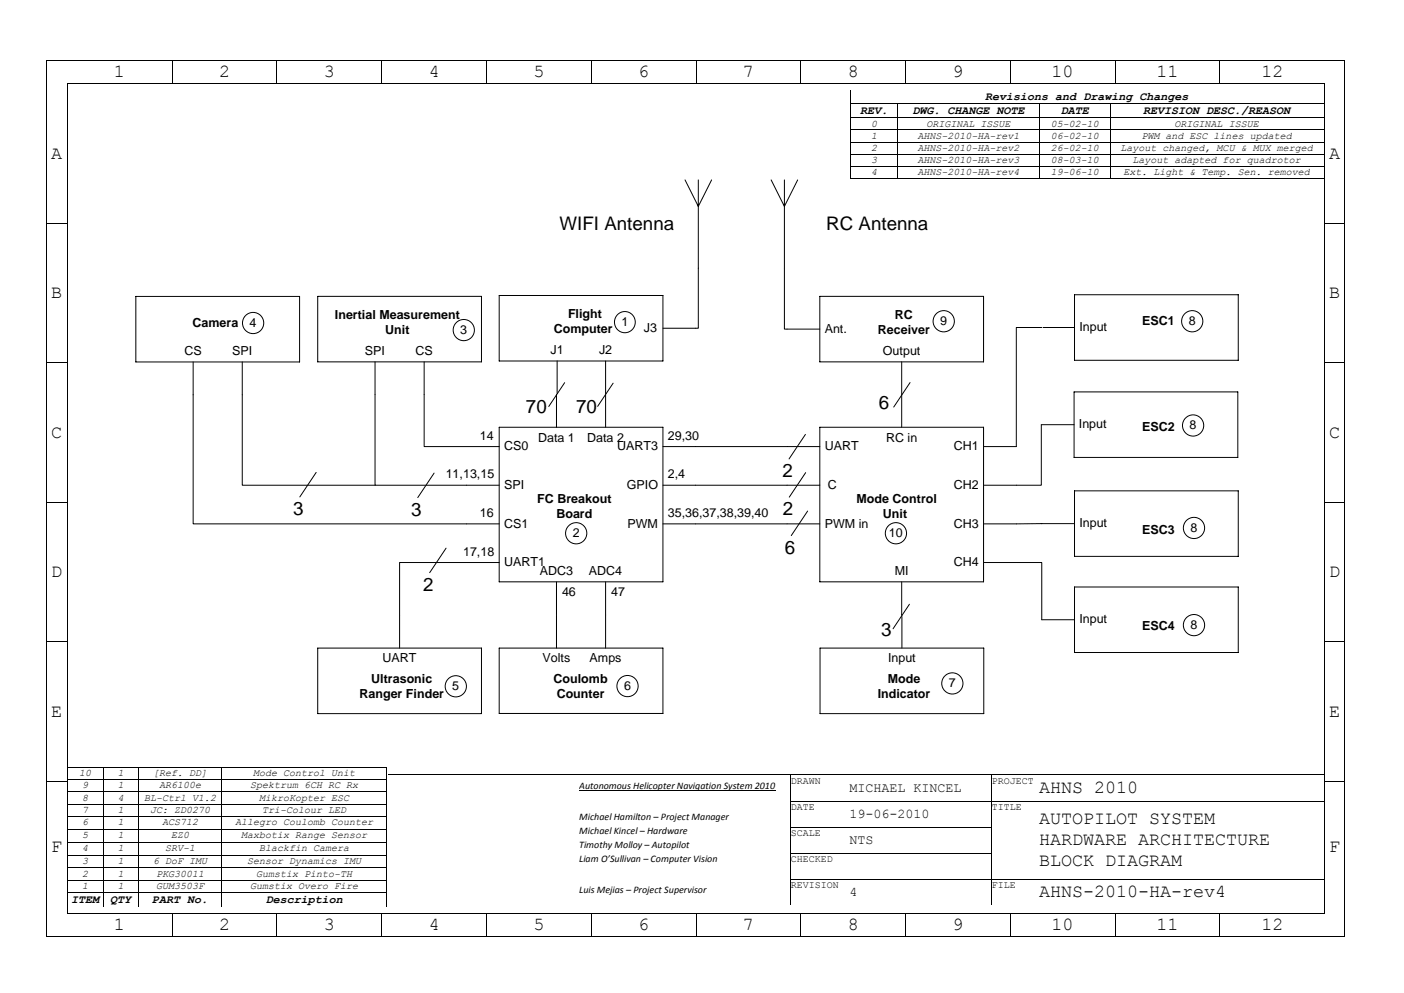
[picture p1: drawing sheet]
<svg xmlns="http://www.w3.org/2000/svg" width="297mm" height="210mm" viewBox="0 0 297 210" stroke-linecap="round" stroke-linejoin="round" font-family="sans-serif">
<g fill="#000">
<path d="M9.7 12.7h.1v.2h-.1z" fill-rule="evenodd"/>
<path d="M9.7 12.7h.1v.2h-.1z" fill-rule="evenodd"/>
<path d="M9.7 17.6h.1v.2h-.1z" fill-rule="evenodd"/>
<path d="M14.1 17.6h.2v.2h-.2z" fill-rule="evenodd"/>
<path d="M14.1 17.6h.2v.2h-.2z" fill-rule="evenodd"/>
<path d="M14.2 12.7h.2v.2h-.2z" fill-rule="evenodd"/>
<path d="M14.3 17.6h.1v.2h-.1z" fill-rule="evenodd"/>
<path d="M36.3 12.7h.2v.2h-.2z" fill-rule="evenodd"/>
<path d="M36.3 17.6h.2v.2h-.2z" fill-rule="evenodd"/>
<path d="M58.5 12.7h.2v.2h-.2z" fill-rule="evenodd"/>
<path d="M58.5 17.6h.2v.2h-.2z" fill-rule="evenodd"/>
<path d="M80.7 12.7h.2v.2h-.2z" fill-rule="evenodd"/>
<path d="M80.7 17.6h.2v.2h-.2z" fill-rule="evenodd"/>
<path d="M102.8 12.7h.2v.2h-.2z" fill-rule="evenodd"/>
<path d="M102.8 17.6h.2v.2h-.2z" fill-rule="evenodd"/>
<path d="M125 12.7h.2v.2h-.2z" fill-rule="evenodd"/>
<path d="M125 17.6h.2v.2h-.2z" fill-rule="evenodd"/>
<path d="M147.2 12.7h.1v.2h-.1z" fill-rule="evenodd"/>
<path d="M147.2 17.6h.1v.2h-.1z" fill-rule="evenodd"/>
<path d="M169.3 12.7h.2v.2h-.2z" fill-rule="evenodd"/>
<path d="M169.3 17.6h.2v.2h-.2z" fill-rule="evenodd"/>
<path d="M191.5 12.7h.2v.2h-.2z" fill-rule="evenodd"/>
<path d="M191.5 17.6h.2v.2h-.2z" fill-rule="evenodd"/>
<path d="M213.6 12.7h.2v.2h-.2z" fill-rule="evenodd"/>
<path d="M213.6 17.6h.2v.2h-.2z" fill-rule="evenodd"/>
<path d="M235.8 12.7h.2v.2h-.2z" fill-rule="evenodd"/>
<path d="M235.8 17.6h.2v.2h-.2z" fill-rule="evenodd"/>
<path d="M258 12.7h.1v.2h-.1z" fill-rule="evenodd"/>
<path d="M258 17.6h.1v.2h-.1z" fill-rule="evenodd"/>
<path d="M280.2 17.6h.1v.2h-.1z" fill-rule="evenodd"/>
<path d="M280.2 17.6h.1v.2h-.1z" fill-rule="evenodd"/>
<path d="M280.2 12.7h.2v.2h-.2z" fill-rule="evenodd"/>
<path d="M284.3 12.7h.2v.2h-.2z" fill-rule="evenodd"/>
<path d="M284.3 12.7h.2v.2h-.2z" fill-rule="evenodd"/>
<path d="M284.3 17.6h.2v.2h-.2z" fill-rule="evenodd"/>
<path d="M179.9 21.9h.2v.1h-.2z" fill-rule="evenodd"/>
<path d="M179.9 24.8h.2v.2h-.2z" fill-rule="evenodd"/>
<path d="M179.9 27.4h.2v.2h-.2z" fill-rule="evenodd"/>
<path d="M179.9 30h.2v.1h-.2z" fill-rule="evenodd"/>
<path d="M179.9 32.6h.2v.1h-.2z" fill-rule="evenodd"/>
<path d="M179.9 35.1h.2v.2h-.2z" fill-rule="evenodd"/>
<path d="M179.9 37.7h.2v.2h-.2z" fill-rule="evenodd"/>
<path d="M179.9 37.7h.2v.2h-.2z" fill-rule="evenodd"/>
<path d="M189.8 21.9h.2v.1h-.2z" fill-rule="evenodd"/>
<path d="M189.8 24.8h.2v.2h-.2z" fill-rule="evenodd"/>
<path d="M189.8 27.4h.2v.2h-.2z" fill-rule="evenodd"/>
<path d="M189.8 30h.2v.1h-.2z" fill-rule="evenodd"/>
<path d="M189.8 32.6h.2v.1h-.2z" fill-rule="evenodd"/>
<path d="M189.8 35.1h.2v.2h-.2z" fill-rule="evenodd"/>
<path d="M189.8 37.7h.2v.2h-.2z" fill-rule="evenodd"/>
<path d="M219.8 21.9h.2v.1h-.2z" fill-rule="evenodd"/>
<path d="M219.8 24.8h.2v.2h-.2z" fill-rule="evenodd"/>
<path d="M219.8 27.4h.2v.2h-.2z" fill-rule="evenodd"/>
<path d="M219.8 30h.2v.1h-.2z" fill-rule="evenodd"/>
<path d="M219.8 32.6h.2v.1h-.2z" fill-rule="evenodd"/>
<path d="M219.8 35.1h.2v.2h-.2z" fill-rule="evenodd"/>
<path d="M219.8 37.7h.2v.2h-.2z" fill-rule="evenodd"/>
<path d="M234.9 21.9h.1v.1h-.1z" fill-rule="evenodd"/>
<path d="M234.9 24.8h.1v.2h-.1z" fill-rule="evenodd"/>
<path d="M234.9 27.4h.1v.2h-.1z" fill-rule="evenodd"/>
<path d="M234.9 30h.1v.1h-.1z" fill-rule="evenodd"/>
<path d="M234.9 32.6h.1v.1h-.1z" fill-rule="evenodd"/>
<path d="M234.9 35.1h.1v.2h-.1z" fill-rule="evenodd"/>
<path d="M234.9 37.7h.1v.2h-.1z" fill-rule="evenodd"/>
<path d="M9.7 47.1h.1v.2h-.1z" fill-rule="evenodd"/>
<path d="M14.1 47.1h.2v.2h-.2z" fill-rule="evenodd"/>
<path d="M280.2 47.1h.1v.2h-.1z" fill-rule="evenodd"/>
<path d="M284.3 47.1h.2v.2h-.2z" fill-rule="evenodd"/>
<path d="M9.7 76.6h.1v.2h-.1z" fill-rule="evenodd"/>
<path d="M14.1 76.6h.2v.2h-.2z" fill-rule="evenodd"/>
<path d="M280.2 76.6h.1v.2h-.1z" fill-rule="evenodd"/>
<path d="M284.3 76.6h.2v.2h-.2z" fill-rule="evenodd"/>
<path d="M9.7 106.1h.1v.2h-.1z" fill-rule="evenodd"/>
<path d="M14.1 106.1h.2v.2h-.2z" fill-rule="evenodd"/>
<path d="M280.2 106.1h.1v.2h-.1z" fill-rule="evenodd"/>
<path d="M284.3 106.1h.2v.2h-.2z" fill-rule="evenodd"/>
<path d="M9.7 135.6h.1v.2h-.1z" fill-rule="evenodd"/>
<path d="M14.1 135.6h.2v.2h-.2z" fill-rule="evenodd"/>
<path d="M280.2 135.6h.1v.2h-.1z" fill-rule="evenodd"/>
<path d="M284.3 135.6h.2v.2h-.2z" fill-rule="evenodd"/>
<path d="M9.7 165.1h.1v.2h-.1z" fill-rule="evenodd"/>
<path d="M14.1 165.1h.2v.2h-.2z" fill-rule="evenodd"/>
<path d="M21.7 162.2h.2v.1h-.2z" fill-rule="evenodd"/>
<path d="M21.7 164.8h.2v.2h-.2z" fill-rule="evenodd"/>
<path d="M21.7 167.4h.2v.1h-.2z" fill-rule="evenodd"/>
<path d="M21.7 170h.2v.2h-.2z" fill-rule="evenodd"/>
<path d="M21.7 172.6h.2v.2h-.2z" fill-rule="evenodd"/>
<path d="M21.7 175.3h.2v.2h-.2z" fill-rule="evenodd"/>
<path d="M21.7 178.1h.2v.1h-.2z" fill-rule="evenodd"/>
<path d="M21.9 162.2h.2v.1h-.2z" fill-rule="evenodd"/>
<path d="M29.3 162.2h.1v.1h-.1z" fill-rule="evenodd"/>
<path d="M29.3 164.8h.1v.2h-.1z" fill-rule="evenodd"/>
<path d="M29.3 167.4h.1v.1h-.1z" fill-rule="evenodd"/>
<path d="M29.3 170h.1v.2h-.1z" fill-rule="evenodd"/>
<path d="M29.3 172.6h.1v.2h-.1z" fill-rule="evenodd"/>
<path d="M29.3 175.3h.1v.2h-.1z" fill-rule="evenodd"/>
<path d="M29.3 178.1h.1v.1h-.1z" fill-rule="evenodd"/>
<path d="M29.4 162.2h.2v.1h-.2z" fill-rule="evenodd"/>
<path d="M46.9 162.2h.1v.1h-.1z" fill-rule="evenodd"/>
<path d="M46.9 164.8h.1v.2h-.1z" fill-rule="evenodd"/>
<path d="M46.9 167.4h.1v.1h-.1z" fill-rule="evenodd"/>
<path d="M46.9 170h.1v.2h-.1z" fill-rule="evenodd"/>
<path d="M46.9 172.6h.1v.2h-.1z" fill-rule="evenodd"/>
<path d="M46.9 175.3h.1v.2h-.1z" fill-rule="evenodd"/>
<path d="M46.9 178.1h.1v.1h-.1z" fill-rule="evenodd"/>
<path d="M47 162.2h.2v.1h-.2z" fill-rule="evenodd"/>
<path d="M81.8 162.2h.1v.1h-.1z" fill-rule="evenodd"/>
<path d="M81.8 164.8h.1v.2h-.1z" fill-rule="evenodd"/>
<path d="M81.8 167.4h.1v.1h-.1z" fill-rule="evenodd"/>
<path d="M81.8 170h.1v.2h-.1z" fill-rule="evenodd"/>
<path d="M81.8 172.6h.1v.2h-.1z" fill-rule="evenodd"/>
<path d="M81.8 175.3h.1v.2h-.1z" fill-rule="evenodd"/>
<path d="M81.8 178.1h.1v.1h-.1z" fill-rule="evenodd"/>
<path d="M167.2 163.8h.1v.2h-.1z" fill-rule="evenodd"/>
<path d="M167.2 169.3h.1v.2h-.1z" fill-rule="evenodd"/>
<path d="M167.2 174.8h.1v.2h-.1z" fill-rule="evenodd"/>
<path d="M179.7 163.8h.2v.2h-.2z" fill-rule="evenodd"/>
<path d="M179.7 169.3h.2v.2h-.2z" fill-rule="evenodd"/>
<path d="M179.7 174.8h.2v.2h-.2z" fill-rule="evenodd"/>
<path d="M209.7 163.8h.1v.2h-.1z" fill-rule="evenodd"/>
<path d="M209.7 169.3h.1v.2h-.1z" fill-rule="evenodd"/>
<path d="M209.7 174.8h.1v.2h-.1z" fill-rule="evenodd"/>
<path d="M219.8 163.8h.2v.2h-.2z" fill-rule="evenodd"/>
<path d="M219.8 169.3h.2v.2h-.2z" fill-rule="evenodd"/>
<path d="M280.2 165.1h.1v.2h-.1z" fill-rule="evenodd"/>
<path d="M284.3 165.1h.2v.2h-.2z" fill-rule="evenodd"/>
<path d="M9.7 193.1h.1v.2h-.1z" fill-rule="evenodd"/>
<path d="M9.7 198h.1v.2h-.1z" fill-rule="evenodd"/>
<path d="M9.7 198h.1v.2h-.1z" fill-rule="evenodd"/>
<path d="M13.9 198h.2v.2h-.2z" fill-rule="evenodd"/>
<path d="M14.1 193.1h.2v.2h-.2z" fill-rule="evenodd"/>
<path d="M14.1 193.1h.2v.2h-.2z" fill-rule="evenodd"/>
<path d="M14.3 193.1h.1v.2h-.1z" fill-rule="evenodd"/>
<path d="M21.7 180.8h.2v.1h-.2z" fill-rule="evenodd"/>
<path d="M21.7 183.5h.2v.1h-.2z" fill-rule="evenodd"/>
<path d="M21.7 186.1h.2v.2h-.2z" fill-rule="evenodd"/>
<path d="M21.7 188.7h.2v.2h-.2z" fill-rule="evenodd"/>
<path d="M29.3 180.8h.1v.1h-.1z" fill-rule="evenodd"/>
<path d="M29.3 183.5h.1v.1h-.1z" fill-rule="evenodd"/>
<path d="M29.3 186.1h.1v.2h-.1z" fill-rule="evenodd"/>
<path d="M29.3 188.7h.1v.2h-.1z" fill-rule="evenodd"/>
<path d="M36.3 193.1h.2v.2h-.2z" fill-rule="evenodd"/>
<path d="M36.3 198h.2v.2h-.2z" fill-rule="evenodd"/>
<path d="M46.9 180.8h.1v.1h-.1z" fill-rule="evenodd"/>
<path d="M46.9 183.5h.1v.1h-.1z" fill-rule="evenodd"/>
<path d="M46.9 186.1h.1v.2h-.1z" fill-rule="evenodd"/>
<path d="M46.9 188.7h.1v.2h-.1z" fill-rule="evenodd"/>
<path d="M58.5 193.1h.2v.2h-.2z" fill-rule="evenodd"/>
<path d="M58.5 198h.2v.2h-.2z" fill-rule="evenodd"/>
<path d="M80.7 193.1h.2v.2h-.2z" fill-rule="evenodd"/>
<path d="M80.7 198h.2v.2h-.2z" fill-rule="evenodd"/>
<path d="M81.8 180.8h.1v.1h-.1z" fill-rule="evenodd"/>
<path d="M81.8 183.5h.1v.1h-.1z" fill-rule="evenodd"/>
<path d="M81.8 186.1h.1v.2h-.1z" fill-rule="evenodd"/>
<path d="M81.8 188.7h.1v.2h-.1z" fill-rule="evenodd"/>
<path d="M102.8 193.1h.2v.2h-.2z" fill-rule="evenodd"/>
<path d="M102.8 198h.2v.2h-.2z" fill-rule="evenodd"/>
<path d="M125 193.1h.2v.2h-.2z" fill-rule="evenodd"/>
<path d="M125 198h.2v.2h-.2z" fill-rule="evenodd"/>
<path d="M147.2 193.1h.1v.2h-.1z" fill-rule="evenodd"/>
<path d="M147.2 198h.1v.2h-.1z" fill-rule="evenodd"/>
<path d="M167.2 180.3h.1v.2h-.1z" fill-rule="evenodd"/>
<path d="M167.2 185.8h.1v.2h-.1z" fill-rule="evenodd"/>
<path d="M169.3 193.1h.2v.2h-.2z" fill-rule="evenodd"/>
<path d="M169.3 198h.2v.2h-.2z" fill-rule="evenodd"/>
<path d="M179.7 180.3h.2v.2h-.2z" fill-rule="evenodd"/>
<path d="M179.7 185.8h.2v.2h-.2z" fill-rule="evenodd"/>
<path d="M191.5 193.1h.2v.2h-.2z" fill-rule="evenodd"/>
<path d="M191.5 198h.2v.2h-.2z" fill-rule="evenodd"/>
<path d="M209.7 180.3h.1v.2h-.1z" fill-rule="evenodd"/>
<path d="M209.7 185.8h.1v.2h-.1z" fill-rule="evenodd"/>
<path d="M213.6 193.1h.2v.2h-.2z" fill-rule="evenodd"/>
<path d="M213.6 198h.2v.2h-.2z" fill-rule="evenodd"/>
<path d="M219.8 185.8h.2v.2h-.2z" fill-rule="evenodd"/>
<path d="M235.8 193.1h.2v.2h-.2z" fill-rule="evenodd"/>
<path d="M235.8 198h.2v.2h-.2z" fill-rule="evenodd"/>
<path d="M258 193.1h.1v.2h-.1z" fill-rule="evenodd"/>
<path d="M258 198h.1v.2h-.1z" fill-rule="evenodd"/>
<path d="M280 198h.2v.2h-.2z" fill-rule="evenodd"/>
<path d="M280.2 193.1h.1v.2h-.1z" fill-rule="evenodd"/>
<path d="M280.2 193.1h.1v.2h-.1z" fill-rule="evenodd"/>
<path d="M284.3 193.1h.2v.2h-.2z" fill-rule="evenodd"/>
<path d="M284.3 198h.2v.2h-.2z" fill-rule="evenodd"/>
<path d="M284.3 198h.2v.2h-.2z" fill-rule="evenodd"/>
</g>
<g fill="none" stroke="#000" stroke-width=".21">
<path d="M9.7 12.9v4.7M9.7 17.8v29.3M9.8 12.8h4.4M14.2 17.8v29.3M14.4 12.8h21.9M14.4 17.7h21.9M36.4 12.9v4.7M36.5 12.8h22M36.5 17.7h22M58.6 12.9v4.7M58.7 12.8h22M58.7 17.7h22"/>
<path d="M80.8 12.9v4.7M80.9 12.8h21.9M80.9 17.7h21.9M102.9 12.9v4.7M103 12.8h22M103 17.7h22M125.1 12.9v4.7M125.2 12.8h22M125.2 17.7h22M147.3 12.9v4.7M147.3 12.8h22M147.3 17.7h22"/>
<path d="M169.4 12.9v4.7M169.5 12.8h22M169.5 17.7h22M180 19.1v2.8M191.6 12.9v4.7M191.7 12.8h21.9M191.7 17.7h21.9M213.7 12.9v4.7M213.8 12.8h22M213.8 17.7h22M235.9 12.9v4.7M236 12.8h22"/>
<path d="M236 17.7h22M258.1 12.9v4.7M258.1 12.8h22.1M258.1 17.7h22.1M280.2 17.8v29.3M280.4 12.8h3.9M284.4 12.9v4.7M284.4 17.8v29.3M180 22v2.8M180 25v2.4M180 27.6v2.4M180 30.1v2.5"/>
<path d="M180 32.7v2.4M180 35.3v2.4M180.1 21.9h9.7M180.1 24.9h9.7M180.1 27.5h9.7M180.1 30.1h9.7M180.1 32.6h9.7M180.1 35.2h9.7M180.1 37.8h9.7M189.9 22v2.8M189.9 25v2.4M189.9 27.6v2.4"/>
<path d="M189.9 30.1v2.5M189.9 32.7v2.4M189.9 35.3v2.4M190 21.9h29.8M190 24.9h29.8M190 27.5h29.8M190 30.1h29.8M190 32.6h29.8M190 35.2h29.8M190 37.8h29.8M219.9 22v2.8M219.9 25v2.4"/>
<path d="M219.9 27.6v2.4M219.9 30.1v2.5M219.9 32.7v2.4M219.9 35.3v2.4M220 21.9h14.9M220 24.9h14.9M220 27.5h14.9M220 30.1h14.9M220 32.6h14.9M220 35.2h14.9M220 37.8h14.9M234.9 22v2.8"/>
<path d="M234.9 25v2.4M234.9 27.6v2.4M234.9 30.1v2.5M234.9 32.7v2.4M234.9 35.3v2.4M235 21.9h44.9M235 24.9h44.9M235 27.5h44.9M235 30.1h44.9M235 32.6h44.9M235 35.2h44.9M235 37.8h44.9"/>
<path d="M9.7 47.3v29.3M9.8 47.2h4.3M14.2 47.3v29.3M280.2 47.3v29.3M280.3 47.2h4M284.4 47.3v29.3M9.7 76.8v29.3M9.8 76.7h4.3M14.2 76.8v29.3M280.2 76.8v29.3M280.3 76.7h4M284.4 76.8v29.3"/>
<path d="M9.7 106.3v29.3M9.8 106.2h4.3M14.2 106.3v29.3M280.2 106.3v29.3M280.3 106.2h4M284.4 106.3v29.3M9.7 135.8v29.3M9.8 135.7h4.3M14.2 135.8v29.3M280.2 135.8v29.3M280.3 135.7h4M284.4 135.8v29.3"/>
<path d="M9.7 165.3v27.8M9.8 165.2h4.3M14.2 165.3v27.8M14.3 162.3h7.4M14.3 164.9h7.4M14.3 167.5h7.4M14.3 170.1h7.4M14.3 172.7h7.4M14.3 175.4h7.4M14.3 178.1h7.4M21.8 162.3v2.5M21.8 165v2.4"/>
<path d="M21.8 167.5v2.5M21.8 170.2v2.4M21.8 172.8v2.5M21.8 175.5v2.6M21.8 178.2v2.6M21.9 164.9h7.4M21.9 167.5h7.4M21.9 170.1h7.4M21.9 172.7h7.4M21.9 175.4h7.4M21.9 178.1h7.4M22.1 162.3h7.2"/>
<path d="M29.3 162.3v2.5M29.3 165v2.4M29.3 167.5v2.5M29.3 170.2v2.4M29.3 172.8v2.5M29.3 175.5v2.6M29.3 178.2v2.6M29.4 164.9h17.5M29.4 167.5h17.5M29.4 170.1h17.5M29.4 172.7h17.5M29.4 175.4h17.5"/>
<path d="M29.4 178.1h17.5M29.6 162.3h17.3M47 162.3v2.5M47 165v2.4M47 167.5v2.5M47 170.2v2.4M47 172.8v2.5M47 175.5v2.6M47 178.2v2.6M47 164.9h34.8M47 167.5h34.8M47 170.1h34.8"/>
<path d="M47 172.7h34.8M47 175.4h34.8M47 178.1h34.8M47.2 162.3h34.6M81.8 162.3v2.5M81.8 165v2.4M81.8 167.5v2.5M81.8 170.2v2.4M81.8 172.8v2.5M81.8 175.5v2.6M81.8 178.2v2.6M82.2 163.9h85"/>
<path d="M167.2 164v5.3M167.2 169.5v5.3M167.2 175v5.3M167.3 163.9h12.4M167.3 169.4h12.4M167.3 174.9h12.4M179.9 163.9h29.8M179.9 169.4h29.8M179.9 174.9h29.8M209.7 164v5.3M209.7 169.5v5.3M209.7 175v5.3"/>
<path d="M209.8 163.9h10M209.8 169.4h10M220 163.9h59.9M220 169.4h59.9M280.2 165.3v27.8M280.3 165.2h4M284.4 165.3v27.8M9.7 193.3v4.7M9.8 198.1h26.5M14.3 180.8h7.4M14.3 183.6h7.4M14.3 186.2h7.4"/>
<path d="M14.3 188.8h7.4M14.4 193.2h21.9M21.8 180.9v2.6M21.8 183.6v2.5M21.8 186.3v2.4M21.8 188.9v2.9M21.9 180.8h7.4M21.9 183.6h7.4M21.9 186.2h7.4M21.9 188.8h7.4M29.3 180.9v2.6M29.3 183.6v2.5"/>
<path d="M29.3 186.3v2.4M29.3 188.9v2.9M29.4 180.8h17.5M29.4 183.6h17.5M29.4 186.2h17.5M29.4 188.8h17.5M36.4 193.3v4.7M36.5 193.2h22M36.5 198.1h22M47 180.9v2.6M47 183.6v2.5M47 186.3v2.4"/>
<path d="M47 188.9v2.9M47 180.8h34.8M47 183.6h34.8M47 186.2h34.8M47 188.8h34.8M58.6 193.3v4.7M58.7 193.2h22M58.7 198.1h22M80.8 193.3v4.7M80.9 193.2h21.9M80.9 198.1h21.9M81.8 180.9v2.6"/>
<path d="M81.8 183.6v2.5M81.8 186.3v2.4M81.8 188.9v2.9M102.9 193.3v4.7M103 193.2h22M103 198.1h22M125.1 193.3v4.7M125.2 193.2h22M125.2 198.1h22M147.3 193.3v4.7M147.3 193.2h22M147.3 198.1h22"/>
<path d="M167.2 180.5v5.3M167.2 186v5.3M167.3 180.4h12.4M167.3 185.9h12.4M169.4 193.3v4.7M169.5 193.2h22M169.5 198.1h22M179.9 180.4h29.8M179.9 185.9h29.8M191.6 193.3v4.7M191.7 193.2h21.9M191.7 198.1h21.9"/>
<path d="M209.7 180.5v5.3M209.7 186v5.3M209.8 185.9h10M213.7 193.3v4.7M213.8 193.2h22M213.8 198.1h22M220 185.9h59.9M235.9 193.3v4.7M236 193.2h22M236 198.1h22M258.1 193.3v4.7M258.1 193.2h22.1"/>
<path d="M258.1 198.1h26.2M284.4 193.3v4.7"/>
</g>
<path d="M122.5 164.9h43.8v25.1h-43.8z" fill-rule="evenodd" fill="#fff"/>
<path d="M122.5 167.2h41.6" fill="none" stroke="#000" stroke-width=".21"/>
<path d="M105.6 62.5h34.6v13.8h-34.6z" fill-rule="evenodd" fill="#fff"/>
<path d="M105.6 62.5h34.6v13.8h-34.6zM117.9 76.3v6.9M128.1 76.3v7M140.2 69.4h7" fill="none" stroke="#000" stroke-width=".21"/>
<path d="M227.2 82.9h34.7v13.8h-34.7z" fill-rule="evenodd" fill="#fff"/>
<path d="M220.3 89.8h6.9M227.2 82.9h34.7v13.8h-34.7z" fill="none" stroke="#000" stroke-width=".21"/>
<path d="M227.3 62.3h34.6v13.9h-34.6z" fill-rule="evenodd" fill="#fff"/>
<path d="M220.7 69.3h6.6M227.3 62.3h34.6v13.9h-34.6z" fill="none" stroke="#000" stroke-width=".21"/>
<path d="M67.2 62.7h34.7v13.8h-34.7z" fill-rule="evenodd" fill="#fff"/>
<path d="M67.2 62.7h34.7v13.8h-34.7zM79.3 76.5v6.9M89.7 76.5v6.9" fill="none" stroke="#000" stroke-width=".21"/>
<path d="M28.7 62.7h34.7v13.9h-34.7z" fill-rule="evenodd" fill="#fff"/>
<path d="M28.7 62.7h34.7v13.9h-34.7zM40.9 76.6v6.9M51.3 76.6v6.9" fill="none" stroke="#000" stroke-width=".21"/>
<path d="M67.2 137.1h34.7v13.8h-34.7z" fill-rule="evenodd" fill="#fff"/>
<path d="M144.9 38.1l2.8 5.6 2.8-5.6M147.7 38.1v18.6M67.2 137.1h34.7v13.8h-34.7zM84.5 130.2v6.9" fill="none" stroke="#000" stroke-width=".21"/>
<path d="M105.6 90.4h34.6v32.7h-34.6z" fill-rule="evenodd" fill="#fff"/>
<g fill="none" stroke="#000" stroke-width=".21">
<path d="M163.1 38.1l2.8 5.6 2.8-5.6M165.9 38.1v18.6M40.9 83.5v27.3h64.7M79.3 83.4v19.2h26.3M89.7 83.4v11h15.9M105.6 90.4h34.6v32.7h-34.6zM117.7 83.4v7M119.5 80.9l-3.4 5.1M128.1 83.4v7M129.7 81l-3.3 4.9M140.2 94.4h7M170.4 91.9l-3.5 5.2"/>
<path d="M192.5 80.9l-3.4 5.2M91.8 100.1l-3.4 5.1M94.4 115.9l-3.5 5.2M105.6 119h-21.1v11.2M140.2 102.6h7M140.2 110.8h7M179.5 108.3l-3.5 5.2M117.7 123.1v6.9M128.1 123.1v6.9"/>
</g>
<path d="M105.6 137.1h34.6v13.8h-34.6z" fill-rule="evenodd" fill="#fff"/>
<path d="M105.6 137.1h34.6v13.8h-34.6zM117.7 130.2v6.9M128.1 130.2v6.9" fill="none" stroke="#000" stroke-width=".21"/>
<circle cx="132.2" cy="68.1" r="2.22" fill="#fff"/>
<circle cx="132.2" cy="68.1" r="2.22" fill="none" stroke="#000" stroke-width=".21"/>
<circle cx="121.9" cy="112.8" r="2.24" fill="#fff"/>
<circle cx="121.9" cy="112.8" r="2.24" fill="none" stroke="#000" stroke-width=".21"/>
<circle cx="98.1" cy="69.8" r="2.24" fill="#fff"/>
<circle cx="98.1" cy="69.8" r="2.24" fill="none" stroke="#000" stroke-width=".21"/>
<circle cx="53.5" cy="68.3" r="2.24" fill="#fff"/>
<circle cx="53.5" cy="68.3" r="2.24" fill="none" stroke="#000" stroke-width=".21"/>
<circle cx="96.4" cy="145.1" r="2.25" fill="#fff"/>
<circle cx="96.4" cy="145.1" r="2.25" fill="none" stroke="#000" stroke-width=".21"/>
<circle cx="252.4" cy="90" r="2.25" fill="#fff"/>
<circle cx="252.4" cy="90" r="2.25" fill="none" stroke="#000" stroke-width=".21"/>
<circle cx="252.2" cy="67.9" r="2.25" fill="#fff"/>
<circle cx="252.2" cy="67.9" r="2.25" fill="none" stroke="#000" stroke-width=".21"/>
<circle cx="132.8" cy="145.1" r="2.24" fill="#fff"/>
<g fill="none" stroke="#000" stroke-width=".21">
<path d="M51.3 83.5v19.1h28.1M66.9 99.9l-3.5 5.2"/>
<circle cx="132.8" cy="145.1" r="2.24"/>
</g>
<path d="M173.4 90.4h34.7v32.7h-34.7z" fill-rule="evenodd" fill="#fff"/>
<path d="M147.2 94.4h26.2M173.4 90.4h34.7v32.7h-34.7zM190.7 83.4v7M208.1 94.4h6.9M147.2 102.6h26.2M147.2 110.8h26.2M208.1 102.6h6.9M208.1 110.8h6.9M208.1 119h6.9M190.7 123.1v6.9" fill="none" stroke="#000" stroke-width=".21"/>
<path d="M173.5 137.1h34.6v13.8h-34.6z" fill-rule="evenodd" fill="#fff"/>
<path d="M173.5 137.1h34.6v13.8h-34.6zM190.8 130.4v6.7" fill="none" stroke="#000" stroke-width=".21"/>
<path d="M227.3 124.1h34.6v13.9h-34.6z" fill-rule="evenodd" fill="#fff"/>
<path d="M220.4 131.1h6.9M227.3 124.1h34.6v13.9h-34.6z" fill="none" stroke="#000" stroke-width=".21"/>
<path d="M227.3 103.8h34.6v13.9h-34.6z" fill-rule="evenodd" fill="#fff"/>
<path d="M220.4 69.3h-5.4v25.1M220.3 89.8v12.8h-5.3M215 119h5.4v12.1M220.2 110.7h7.1M220.4 110.7l-5.4 .1M227.3 103.8h34.6v13.9h-34.6z" fill="none" stroke="#000" stroke-width=".21"/>
<path d="M173.4 62.7h34.7v13.8h-34.7z" fill-rule="evenodd" fill="#fff"/>
<path d="M165.9 56.7v12.9h7.5M173.4 62.7h34.7v13.8h-34.7zM190.7 76.5v6.9" fill="none" stroke="#000" stroke-width=".21"/>
<circle cx="252.6" cy="111.7" r="2.25" fill="#fff"/>
<circle cx="252.6" cy="111.7" r="2.25" fill="none" stroke="#000" stroke-width=".21"/>
<circle cx="252.6" cy="132.2" r="2.24" fill="#fff"/>
<circle cx="252.6" cy="132.2" r="2.24" fill="none" stroke="#000" stroke-width=".21"/>
<circle cx="201.5" cy="144.5" r="2.24" fill="#fff"/>
<circle cx="201.5" cy="144.5" r="2.24" fill="none" stroke="#000" stroke-width=".21"/>
<circle cx="199.6" cy="67.9" r="2.25" fill="#fff"/>
<circle cx="199.6" cy="67.9" r="2.25" fill="none" stroke="#000" stroke-width=".21"/>
<circle cx="189.5" cy="112.8" r="2.24" fill="#fff"/>
<g fill="none" stroke="#000" stroke-width=".21">
<path d="M147.7 56.7v12.7h-.5M170.4 100l-3.4 5.1M170.9 108.1l-3.5 5.2M117.7 130v.2M128.1 130v.2M190.7 130l.1 .2M192.4 127.8l-3.5 5.2"/>
<circle cx="189.5" cy="112.8" r="2.24"/>
</g>
<g font-size="4">
<text x="118.4" y="48.6">WIFI Antenna</text>
<text x="174.8" y="48.6">RC Antenna</text>
<text x="111.3" y="87.4">70</text>
<text x="121.9" y="87.3">70</text>
<text x="185.9" y="86.6">6</text>
<text x="165.5" y="100.9">2</text>
<text x="62" y="109">3</text>
<text x="87" y="109.1">3</text>
<text x="165.6" y="109">2</text>
<text x="166" y="117.1">6</text>
<text x="89.5" y="125">2</text>
<text x="186.4" y="134.4">3</text>
</g>
<g font-size="3.9">
<text x="24.1" y="16.4">1</text>
<text x="46.4" y="16.4">2</text>
<text x="68.5" y="16.4">3</text>
<text x="90.7" y="16.4">4</text>
<text x="112.9" y="16.4">5</text>
<text x="135" y="16.4">6</text>
<text x="157.2" y="16.4">7</text>
<text x="179.3" y="16.4">8</text>
<text x="201.5" y="16.4">9</text>
<text x="222.5" y="16.4">10</text>
<text x="244.6" y="16.4">11</text>
<text x="266.9" y="16.4">12</text>
<text x="10.8" y="33.6">A</text>
<text x="281.2" y="33.6">A</text>
<text x="10.8" y="63.1">B</text>
<text x="281.2" y="63.1">B</text>
<text x="10.8" y="92.6">C</text>
<text x="281.2" y="92.6">C</text>
<text x="10.8" y="122.1">D</text>
<text x="281.2" y="122.1">D</text>
<text x="10.8" y="151.6">E</text>
<text x="281.2" y="151.6">E</text>
<text x="219.8" y="167.8">AHNS 2010</text>
<text x="219.8" y="174.4">AUTOPILOT SYSTEM</text>
<text x="219.8" y="178.8">HARDWARE ARCHITECTURE</text>
<text x="10.8" y="180.3">F</text>
<text x="219.8" y="183.2">BLOCK DIAGRAM</text>
<text x="281.2" y="180.3">F</text>
<text x="219.8" y="189.8">AHNS-2010-HA-rev4</text>
<text x="24.1" y="196.7">1</text>
<text x="46.4" y="196.7">2</text>
<text x="68.5" y="196.7">3</text>
<text x="90.7" y="196.7">4</text>
<text x="112.9" y="196.7">5</text>
<text x="135" y="196.7">6</text>
<text x="157.2" y="196.7">7</text>
<text x="179.3" y="196.7">8</text>
<text x="201.5" y="196.7">9</text>
<text x="222.5" y="196.7">10</text>
<text x="244.6" y="196.7">11</text>
<text x="266.9" y="196.7">12</text>
</g>
<g font-size="2.8">
<text x="179.7" y="167.5">MICHAEL KINCEL</text>
<text x="179.7" y="173">19-06-2010</text>
<text x="179.7" y="178.5">NTS</text>
<text x="179.7" y="189.5">4</text>
</g>
<g font-size="2.6">
<text x="40.7" y="69.1">Camera</text>
<text x="52.8" y="69.1">4</text>
<text x="70.8" y="67.5">Inertial Measurement</text>
<text x="81.5" y="70.7">Unit</text>
<text x="97.4" y="70.6">3</text>
<text x="117.1" y="70.5">Computer</text>
<text x="120.2" y="67.3">Flight</text>
<text x="131.5" y="68.9">1</text>
<text x="136.2" y="70.2">J3</text>
<text x="174.5" y="70.4">Ant.</text>
<text x="185.7" y="70.7">Receiver</text>
<text x="189.3" y="67.5">RC</text>
<text x="198.9" y="68.7">9</text>
<text x="228.3" y="70.1">Input</text>
<text x="241.6" y="68.7">ESC1</text>
<text x="251.5" y="68.7">8</text>
<text x="39" y="75.1">CS</text>
<text x="49.1" y="75.1">SPI</text>
<text x="77.2" y="75.1">SPI</text>
<text x="87.9" y="75.1">CS</text>
<text x="116.5" y="74.9">J1</text>
<text x="126.7" y="74.9">J2</text>
<text x="186.8" y="75.1">Output</text>
<text x="101.5" y="93">14</text>
<text x="106.6" y="95.2">CS0</text>
<text x="113.8" y="93.4">Data 1</text>
<text x="124.2" y="93.4">Data 2</text>
<text x="130.5" y="95.2">UART3</text>
<text x="141.3" y="93">29,30</text>
<text x="174.5" y="95.2">UART</text>
<text x="187.4" y="93.4">RC in</text>
<text x="201.8" y="95.2">CH1</text>
<text x="228.2" y="90.6">Input</text>
<text x="241.6" y="91.2">ESC2</text>
<text x="251.7" y="90.8">8</text>
<text x="94.3" y="101.2">11,13,15</text>
<text x="141.3" y="101.2">2,4</text>
<text x="106.6" y="103.4">SPI</text>
<text x="113.7" y="106.4">FC Breakout</text>
<text x="132.6" y="103.4">GPIO</text>
<text x="175.1" y="103.4">C</text>
<text x="181.2" y="106.4">Mode Control</text>
<text x="201.8" y="103.4">CH2</text>
<text x="101.5" y="109.3">16</text>
<text x="106.6" y="111.6">CS1</text>
<text x="117.7" y="109.5">Board</text>
<text x="121.2" y="113.6">2</text>
<text x="132.8" y="111.6">PWM</text>
<text x="141.3" y="109.3">35,36,37,38,39,40</text>
<text x="174.5" y="111.6">PWM in</text>
<text x="186.8" y="109.5">Unit</text>
<text x="188.1" y="113.6">10</text>
<text x="201.8" y="111.6">CH3</text>
<text x="228.3" y="111.5">Input</text>
<text x="241.6" y="112.8">ESC3</text>
<text x="251.8" y="112.5">8</text>
<text x="98" y="117.5">17,18</text>
<text x="106.6" y="119.8">UART1</text>
<text x="201.8" y="119.8">CH4</text>
<text x="114.2" y="121.6">ADC3</text>
<text x="124.6" y="121.6">ADC4</text>
<text x="189.3" y="121.6">MI</text>
<text x="118.9" y="126.1">46</text>
<text x="129.3" y="126.1">47</text>
<text x="228.3" y="131.9">Input</text>
<text x="241.6" y="133.2">ESC4</text>
<text x="251.8" y="133">8</text>
<text x="80.9" y="140.1">UART</text>
<text x="114.8" y="140.1">Volts</text>
<text x="124.7" y="140.1">Amps</text>
<text x="187.9" y="140.1">Input</text>
<text x="76" y="147.7">Ranger Finder</text>
<text x="78.5" y="144.5">Ultrasonic</text>
<text x="95.7" y="145.9">5</text>
<text x="117.1" y="144.5">Coulomb</text>
<text x="117.8" y="147.7">Counter</text>
<text x="132" y="145.9">6</text>
<text x="185.7" y="147.7">Indicator</text>
<text x="187.8" y="144.5">Mode</text>
<text x="200.7" y="145.3">7</text>
</g>
<g font-size="2.5">
<text x="208.4" y="21.1">Revisions and Drawing Changes</text>
<text x="182" y="24.1">REV.</text>
<text x="193" y="24.1">DWG. CHANGE NOTE</text>
<text x="224.4" y="24.1">DATE</text>
<text x="241.8" y="24.1">REVISION DESC./REASON</text>
<text x="15" y="191">ITEM</text>
<text x="23.3" y="191">QTY</text>
<text x="32.2" y="191">PART No.</text>
<text x="56.2" y="191">Description</text>
</g>
<g font-size="2.1">
<text x="184.3" y="26.8">0</text>
<text x="184.3" y="29.3">1</text>
<text x="194.1" y="29.3">AHNS-2010-HA-rev1</text>
<text x="196" y="26.8">ORIGINAL ISSUE</text>
<text x="222.3" y="26.8">05-02-10</text>
<text x="222.3" y="29.3">06-02-10</text>
<text x="241.5" y="29.3">PWM and ESC lines updated</text>
<text x="248.5" y="26.8">ORIGINAL ISSUE</text>
<text x="184.3" y="31.9">2</text>
<text x="184.3" y="34.5">3</text>
<text x="194.1" y="31.9">AHNS-2010-HA-rev2</text>
<text x="194.1" y="34.5">AHNS-2010-HA-rev3</text>
<text x="222.3" y="31.9">26-02-10</text>
<text x="222.3" y="34.5">08-03-10</text>
<text x="237.1" y="31.9">Layout changed, MCU &amp; MUX merged</text>
<text x="239.6" y="34.5">Layout adapted for quadrotor</text>
<text x="184.3" y="37.1">4</text>
<text x="194.1" y="37.1">AHNS-2010-HA-rev4</text>
<text x="222.3" y="37.1">19-06-10</text>
<text x="237.7" y="37.1">Ext. Light &amp; Temp. Sen. removed</text>
<text x="16.7" y="164.1">10</text>
<text x="17.4" y="166.7">9</text>
<text x="24.9" y="164.1">1</text>
<text x="24.9" y="166.7">1</text>
<text x="32.4" y="164.1">[Ref. DD]</text>
<text x="33.7" y="166.7">AR6100e</text>
<text x="52.9" y="166.7">Spektrum 6CH RC Rx</text>
<text x="53.6" y="164.1">Mode Control Unit</text>
<text x="122.5" y="166.9">Autonomous Helicopter Navigation System 2010</text>
<text x="167.3" y="165.8">DRAWN</text>
<text x="209.8" y="165.8">PROJECT</text>
<text x="17.4" y="169.4">8</text>
<text x="17.4" y="172">7</text>
<text x="24.9" y="169.4">4</text>
<text x="24.9" y="172">1</text>
<text x="30.5" y="169.4">BL-Ctrl V1.2</text>
<text x="31.8" y="172">JC: ZD0270</text>
<text x="54.8" y="169.4">MikroKopter ESC</text>
<text x="55.5" y="172">Tri-Colour LED</text>
<text x="122.5" y="173.4">Michael Hamilton – Project Manager</text>
<text x="167.3" y="171.3">DATE</text>
<text x="209.8" y="171.3">TITLE</text>
<text x="17.4" y="174.6">6</text>
<text x="17.4" y="177.3">5</text>
<text x="24.9" y="174.6">1</text>
<text x="24.9" y="177.3">1</text>
<text x="34.3" y="174.6">ACS712</text>
<text x="36.2" y="177.3">EZ0</text>
<text x="49.7" y="174.6">Allegro Coulomb Counter</text>
<text x="51" y="177.3">Maxbotix Range Sensor</text>
<text x="122.5" y="176.4">Michael Kincel – Hardware</text>
<text x="122.5" y="179.4">Timothy Molloy – Autopilot</text>
<text x="167.3" y="176.8">SCALE</text>
<text x="17.4" y="180">4</text>
<text x="17.4" y="182.7">3</text>
<text x="17.4" y="185.5">2</text>
<text x="24.9" y="180">1</text>
<text x="24.9" y="182.7">1</text>
<text x="24.9" y="185.5">1</text>
<text x="32.4" y="182.7">6 DoF IMU</text>
<text x="33" y="185.5">PKG30011</text>
<text x="34.9" y="180">SRV-1</text>
<text x="52.3" y="182.7">Sensor Dynamics IMU</text>
<text x="54.2" y="185.5">Gumstix Pinto-TH</text>
<text x="54.8" y="180">Blackfin Camera</text>
<text x="122.5" y="182.3">Liam O’Sullivan – Computer Vision</text>
<text x="167.3" y="182.3">CHECKED</text>
<text x="17.4" y="188">1</text>
<text x="24.9" y="188">1</text>
<text x="33" y="188">GUM3503F</text>
<text x="52.9" y="188">Gumstix Overo Fire</text>
<text x="122.5" y="188.8">Luis Mejias – Project Supervisor</text>
<text x="167.3" y="187.8">REVISION</text>
<text x="209.8" y="187.8">FILE</text>
</g>
</svg>
